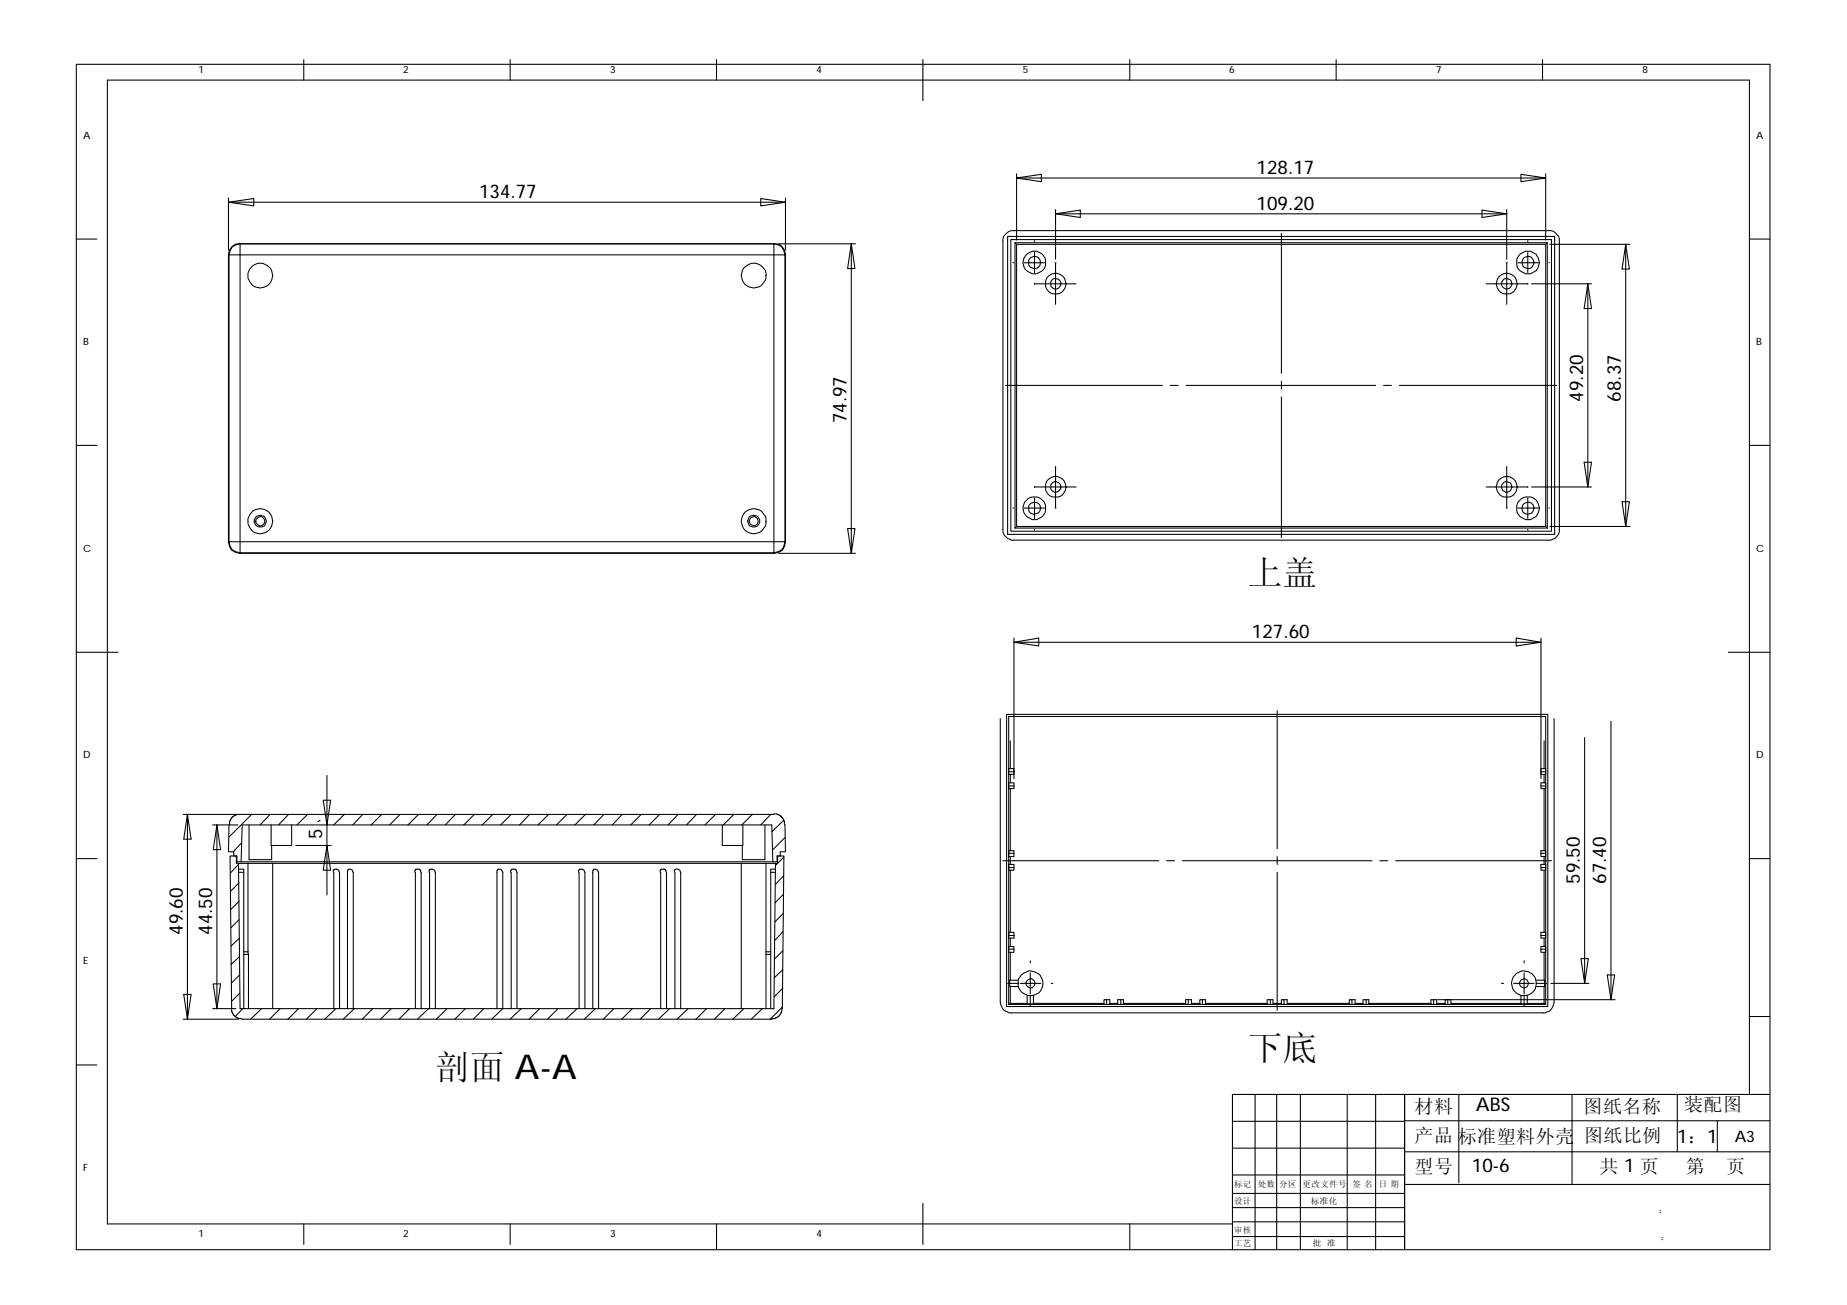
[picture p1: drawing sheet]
<svg xmlns="http://www.w3.org/2000/svg" width="297mm" height="210mm" viewBox="0 0 297 210" stroke-linecap="round" stroke-linejoin="round" font-family="sans-serif">
<g fill="none" stroke="#000" stroke-width=".17">
<path d="M12.3 10.3h272.3v190.7h-272.3zM48.9 9.6v3.3M82 9.6v3.3M115.2 9.6v3.3M148.4 9.6v6.6M181.7 9.6v3.3M214.9 9.6v3.3M248.1 9.6v3.3M12.3 38.5h3.3M36.7 32.5l4.1-.6v1.2zM36.7 31.8v8.4M36.7 32.5h89.6"/>
<path d="M38.6 39.2h85.9v1.8h-85.9M38.6 39.2a1.74 1.74 0 0 0-1.8 1.8M38.6 39.2v1.8M122.3 31.9l4 .6-4 .6zM124.5 39.2a1.74 1.74 0 0 1 1.7 1.8M125.2 39.2h12.4M126.3 31.8v8.4M136.9 39.2l.6 4h-1.2zM136.9 39.2v49.8M161.5 37.9a1.64 1.64 0 0 1 1.5-.8h86.1a1.74 1.74 0 0 1 1.7 1.7v46.4a1.74 1.74 0 0 1-1.7 1.7h-86.1a1.74 1.74 0 0 1-1.7-1.7v-46.7zM162.1 38h87.9v48h-87.9zM162.6 38.5h86.9v46.9h-86.9z"/>
<path d="M163.2 39h85.6M163.2 39v45.9M163.2 39l.3 .3M163.5 39.3v45.4l-.3 .2M163.5 28.6l4-.6v1.2zM163.5 28v10.6M163.5 28.6h85.1M163.5 39.3h85.1M166.4 38.7v.2M169.8 34.4l3.9-.6v1.2zM169.8 33.7v8M169.8 34.4h72.5"/>
<path d="M206.1 37.5v22.5M238.3 33.8l4 .6-4 .6zM242.3 33.7v8M244.6 28l4 .6-4 .6zM245.7 38.7v.2M248.6 28v10.6M248.8 39v45.9M248.8 39l-.2 .3v45.4M249.3 39.3h12.8M261.5 39.3l.5 4h-1.1zM261.5 39.3v45.4M281.3 38.5h3.3"/>
<path d="M36.7 40.9l.1 .1M36.7 40.9v46.3M36.8 41h1.8M36.8 41v46.1M38.6 41v46.1h85.9M126.2 41h-1.7v46.1M126.2 41v46.1M126.3 40.9a1.74 1.74 0 0 0-1.8-1.7h-86a1.74 1.74 0 0 0-1.8 1.7M126.3 40.9l-.1 .1M126.3 40.9v46.3M162.9 42.3h.2M164.7 42.3h3.3"/>
<path d="M165.8 41.4a.99 .99 0 0 1 1.4 .3 .99 .99 0 0 1-.4 1.4 .99 .99 0 0 1-1.4-.5v-.8zM166.4 40.6v3.3M166.4 45.6v.1M166.5 45.6h6.6M169.3 44.9a.87 .87 0 0 1 1.2 .3 .87 .87 0 0 1-.3 1.2 .87 .87 0 0 1-1.2-.4v-.7zM169.7 42.3h.1M169.8 42.3v6.7M239 45.6h6.6M242.2 42.3h.2M242.3 42.3v6.7M244.1 42.3h3.3M245.7 40.6v3.3"/>
<path d="M245.7 45.6v.1M246.3 45.6h9.6M249.1 42.3h.1M255.4 45.6l.5 4h-1.1zM255.4 45.6v32.7M12.3 71.6h3.3M161.7 62h25.2M166.4 78.2v.2M166.5 78.3h6.6M169.3 77.6a.87 .87 0 0 1 1.2 .3 .87 .87 0 0 1-.3 1.2 .87 .87 0 0 1-1.2-.4v-.7zM169.8 75v6.6M188.2 62h1.3"/>
<path d="M190.8 62h30.4M206.1 61.3v1.3M206.1 63.9v22.6M222.5 62h1.3M225 62h25.4M239 78.3h6.6M242.3 75v6.6M245.7 78.2v.2M246.3 78.3h9.6M254.8 74.4h1.1l-.5 3.9zM281.3 71.6h3.3M36.7 87.2a1.74 1.74 0 0 0 1.8 1.8"/>
<path d="M36.8 87.1a1.74 1.74 0 0 0 1.8 1.8M36.8 87.1h1.8v1.8M36.8 87.1l-.1 .1M38.5 89h86M38.6 88.9l-.1 .1M124.5 87.1v1.8h-85.9M124.5 87.1h1.7M125.2 89h12.4M126.2 87.1a1.74 1.74 0 0 1-1.7 1.8v.1M126.2 87.1l.1 .1M126.3 87.2a1.74 1.74 0 0 1-1.8 1.8M136.3 85h1.2l-.6 4z"/>
<path d="M162.9 81.7h.2M163.2 84.9h85.6M163.5 84.7h85.1l.2 .2M164.7 81.7h3.3M165.1 80.4a1.82 1.82 0 0 1 2.9 .7 1.82 1.82 0 0 1-1.7 2.5 1.82 1.82 0 0 1-1.6-2.6zM165.8 81a.98 .98 0 0 1 1.4 .3 .98 .98 0 0 1-.4 1.3 .98 .98 0 0 1-1.4-.5v-.7zM166.4 80.1v3.3M166.4 85.1v.2M169.7 81.7h.1M242.2 81.7h.2M244.1 81.7h3.3M245.7 80.1v3.3"/>
<path d="M245.7 85.1v.2M249.1 81.7h.1M249.3 84.7h12.8M260.9 80.7h1.1l-.5 4zM12.3 104.9h6.7M160.9 115.6v45.6a1.74 1.74 0 0 0 1.7 1.7h85.6a1.74 1.74 0 0 0 1.7-1.7v-45.6M161.9 114.9h87v47h-87zM162.5 119.1v4.5M163.1 103.3l3.9-.7v1.3zM163.1 102.6v22.6M163.1 103.3h84.7M205.4 114.3v22.2"/>
<path d="M243.8 102.6l4 .7-4 .6zM247.8 102.6v22.6M248.3 119.1v4.5M254.8 118.6v39.6M259.1 116v44.8M278 104.9h6.6M12.3 138.1h3.3M29.5 131h8.4M30.1 131l.6 4h-1.2zM30.1 131v32.9M34.2 132.7h4.1M34.9 132.7l.6 4h-1.2z"/>
<path d="M34.9 132.7v29.5M36.8 132.7l-.1 4.3h.9v.7h.5v.9h86.2M37 137.7h1v1.2h87.1v-1.2h1l-.3 24.5-.2 .5a1.2 1.2 0 0 1-1 1.1l-.5 .1h-85.2l-.5-.1a1.52 1.52 0 0 1-1.1-1.1zM38.4 139.8h.8v.5M38.4 139l-1.3 1.4M38.9 135.6l-1.4 1.4M39.9 138.9v14.2M40 132.7v5.6h3.7v-2.3M40.5 131l-3.7 3.6M43.4 131l-1.6 1.7M43.6 132.7v3.3h3.3v-3.3M43.9 138.9v23.3"/>
<path d="M46.4 131l-1.6 1.7M47.6 136h5.7M49.4 131l-1.6 1.7M51.5 131.9l-.4 .3M52 128.7h1.2l-.6 4zM52.6 132.7v11.2M52.6 136l.6 4h-1.2zM52.6 124.7v8M55.4 131l-1.7 1.7M56.4 139.9l.3 .2 .1 .2v21.9M56.4 139.8h-.4l-.1 .2v22.2M58.3 131l-1.6 1.7"/>
<path d="M61.4 131l-1.7 1.7M64.3 131l-1.6 1.7M67.3 131l-1.7 1.7M70.3 131l-1.6 1.7M73.2 131l-1.6 1.7M76.3 131l-1.7 1.7M79.2 131l-1.6 1.7M80.4 139.9l.4 .2 .1 .2v21.9l-1.8 1.7M80.4 139.8h-.3l-.2 .2v22.2M82.2 131l-1.7 1.7M85.2 131l-1.6 1.7M88.2 131l-1.7 1.7"/>
<path d="M91.2 131l-1.7 1.7M94.1 131l-1.6 1.7M95.8 139.8h-.3l-.2 .2v22.2M95.8 139.9l.4 .2 .1 .2v21.9M97.1 131l-1.6 1.7M100.1 131l-1.6 1.7M103.1 131l-1.7 1.7M106.1 131l-1.7 1.7M109.1 131l-1.7 1.7M112 131l-1.6 1.7M115.1 131l-1.7 1.7M116.2 132.7v3.3h3.3v-3.3"/>
<path d="M118 131l-1.7 1.7M119.2 138.9v23.3M121 131l-1.7 1.7M123 132.7v5.6h-3.6v-2.3M123.2 138.9v23.3M124 131l-1.7 1.7M124.5 131h-86.5v.1a1.2 1.2 0 0 0-1 1h-.1v.6M124.5 130.9h.5l.5 .3 .6 .7 .1 .8 .1 4.3h-.8v.7h-.5v.9h-.7l-.2-5.9h-85.2l-.1 5.9M124.7 139.8h-.7v22.4M124.7 138.9l-.2 23.3h-85.9l-.2-23.3M126.1 137.9l-1.4 1.3M126.1 131.9l-2 1.9"/>
<path d="M126.2 134.7l-1.9 2M161.3 138.4h25.1M162.2 124.6h.9M162.2 137.3h.9v.5h-.9M162.2 123.6h.9v.5h-.9M162.2 125.9h.9v.5M162.2 139.5h.9v.5h-.9M162.2 139h.9v.5M162.2 136.8h.9v.5M162.2 126.4h.9M162.5 124.6v1.3M162.5 126.8v10"/>
<path d="M162.5 137.8v1.2M162.5 140v10M163.1 126.4v.4h-.9M187.6 138.4h1.3M190.2 138.4h30.4M205.4 137.8v1.2M221.9 138.4h1.3M224.5 138.4h25M247.8 136.8h.8v1h-.8zM247.8 123.6h.8v1h-.8M247.8 124.1h.8M247.8 137.3h.8"/>
<path d="M248.3 124.6v1.3M248.3 126.8v10M248.3 137.8v1.2M248.3 140v10M248.6 126.4h-.8v.4h.8v-.9h-.8v.5M248.6 139.5h-.8v.5h.8v-1h-.8v.5M281.3 138.1h3.3M29.5 159.9h1.2l-.6 4zM34.3 158.3h1.2l-.6 3.9zM38.4 140.3h.8M38.4 147.9l-1.2 1.3M38.4 142l-1.3 1.4"/>
<path d="M38.4 145l-1.3 1.3M38.5 156.8l-1.2 1.3M38.5 159.8l-1.2 1.3M38.5 150.9l-1.3 1.3M38.5 153.9l-1.3 1.2M39.2 153.5h.8M39.2 140.3v21.9M39.2 153.1h.7M39.9 153.1l.1 .4M40 153.5v8.7M53.6 140.3v-.3l.2-.2a.64 .64 0 0 1 .8 .5v21.9M53.7 140.3v21.9"/>
<path d="M66.7 140.3v-.3l.2-.2h.3l.4 .1 .1 .4v21.9M66.8 140.3v21.9M69 140.3v-.3l.2-.2a.64 .64 0 0 1 .8 .5v21.9M69.1 140.3v21.9M82.1 140.3v-.3l.2-.2h.3h.3l.2 .2v.3v21.9M82.2 140.3v21.9M93 140.3v-.3l.2-.2a.64 .64 0 0 1 .9 .5v21.9M93.1 140.3v21.9M106.2 140.3v-.3l.1-.2h.4l.3 .1 .2 .4v21.9M106.3 140.3v21.9M108.5 140.3v-.3l.1-.2a.64 .64 0 0 1 .9 .5v21.9M108.5 140.3v21.9"/>
<path d="M123.2 153.5h.8M123.2 153.1h.8M124 140.3h.7M125.9 149.9l-1.3 1.3M125.9 152.9l-1.4 1.4M125.9 156l-1.4 1.2M125.9 158.9l-1.4 1.4M126 140.9l-1.3 1.4M126 143.9l-1.4 1.3M126 146.9l-1.4 1.4M162.1 158.2h1.6M162.2 152.7h.9v.5h-.9"/>
<path d="M162.2 150h.9v.5M162.2 152.2h.9v.5M162.2 150.5h.9M162.5 150.9v1.3M162.5 153.2v4.5M162.5 158.7v2.7M163.1 150.5v.4h-.9M163.8 157.7h-1.4v1h1.4M164.1 158.2h3.3M165.7 154.5v.4M165.7 156.5v3.4M169.1 158.2h.2"/>
<path d="M205.4 140.3v22.2M241.5 158.2h.3M243.4 158.2h3.3M245.1 154.5v.4M245.1 156.5v3.4M247.1 158.2h1.7M247.1 157.7h1.3v1h-1.3M247.8 152.7v-.5h.8v1h-.8v-.5h.8M247.8 150h.8v.9h-.8zM247.8 150.5h.8M248.3 150.9v1.3M248.3 153.2v4.5"/>
<path d="M248.3 158.7v2.7M249.4 158.2h6.1M254.3 154.2h1.1l-.6 4zM258.5 156.8h1.2l-.6 4zM12.3 171.3h3.3M29.5 163.9h8.9M34.2 162.2h3.7M39 162.2l-1.2 1.3M42.1 162.2l-1.8 1.7M45 162.2l-1.7 1.7M48 162.2l-1.7 1.7M51 162.2l-1.7 1.7"/>
<path d="M54 162.2l-1.8 1.7M57 162.2l-1.8 1.7M59.9 162.2l-1.6 1.7M62.9 162.2l-1.7 1.7M65.9 162.2l-1.7 1.7M68.9 162.2l-1.8 1.7M71.9 162.2l-1.7 1.7M74.8 162.2l-1.6 1.7M77.8 162.2l-1.7 1.7M83.8 162.2l-1.8 1.7M86.8 162.2l-1.7 1.7M89.7 162.2l-1.6 1.7"/>
<path d="M92.8 162.2l-1.8 1.7M95.8 162.2l-1.8 1.7M98.7 162.2l-1.7 1.7M101.7 162.2l-1.7 1.7M104.6 162.2l-1.6 1.7M107.7 162.2l-1.8 1.7M110.7 162.2l-1.8 1.7M113.6 162.2l-1.7 1.7M116.6 162.2l-1.7 1.7M119.6 162.2l-1.7 1.7M122.6 162.2l-1.8 1.7M125.8 162l-1.9 1.9"/>
<path d="M162.2 161.6v-46.4h86.4v46.4M162.2 161.6h86.4M162.5 161.4h2.7M162.5 161.4l-.3 .2M165.2 160.1v1.4h1v-1.4M165.7 160.1v1.7M166.2 161.4h11.3M177.5 161.6v-.8h.5v.8M178 160.8h.5v.8M178.5 161.4h1.2M180.3 160.8v.8M180.7 161.6v-.8h-1v.8"/>
<path d="M180.7 161.4h10M191.1 160.8v.8M191.6 161.6v-.8h-.9v.8M191.6 161.4h1.4M193 161.6v-.8h.4v.8M193.4 160.8h.5v.8M193.9 161.4h9.9M201.8 176v25M203.8 161.6v-.8h.5v.8M204.3 160.8h.4v.8M204.7 161.4h1.4M205.3 176v25"/>
<path d="M206.1 161.6v-.8h.4v.8M206.5 160.8h.5v.8M207 161.4h10M209.1 176v25M216.7 176v25M217 161.6v-.8h.4v.8M217.4 160.8h.5v.8M217.9 161.4h1.3M219.2 161.6v-.8h.5v.8M219.7 160.8h.4v.8M220.1 161.4h10M221.2 176v25"/>
<path d="M225.9 176v25M230.5 160.8v.8M231.1 161.4h1.3M231.1 161.6v-.8h-1v.8M231.2 160.8h28.6M232.8 161.6v-.8h-.4v.8M233.3 161.4h11.3M233.3 160.8v.8M234.6 176v14.3M244.6 160.1v1.4h1v-1.4M245.1 160.1v1.7M245.6 161.4h2.7"/>
<path d="M248.3 161.4l.3 .2M252.8 176v14.5M269.7 176v9.3M281.3 176v-163.1h-264v184h180.9M281.3 163.5h3.3M284.6 176h-86.4v25M48.9 196.9v3.3M82 196.9v3.3M115.2 196.9v4.1M148.4 193.6v6.6M181.7 196.9v4.1M198.2 196.5h27.7"/>
<path d="M198.2 180.4h27.7M198.2 184.7h27.7M198.2 189h27.7M198.2 192h27.7M198.2 194.2h27.7M198.2 198.9h27.7M225.9 185.3h58.7M225.9 180.3h58.7M225.9 190.5h58.7M276.2 180.3v5"/>
<circle cx="41.9" cy="44.3" r="2"/>
<circle cx="121.2" cy="44.3" r="1.97"/>
<circle cx="166.4" cy="42.2" r="1.79"/>
<circle cx="169.8" cy="45.6" r="1.69"/>
<circle cx="242.3" cy="45.6" r=".84"/>
<circle cx="242.3" cy="45.6" r="1.67"/>
<circle cx="245.7" cy="42.2" r=".97"/>
<circle cx="245.8" cy="42.2" r="1.81"/>
<circle cx="169.8" cy="78.3" r="1.69"/>
<circle cx="242.3" cy="78.3" r=".84"/>
<circle cx="242.3" cy="78.3" r="1.67"/>
<circle cx="41.8" cy="83.8" r="2.02"/>
<circle cx="41.9" cy="83.8" r=".97"/>
<circle cx="41.9" cy="83.8" r=".71"/>
<circle cx="121.2" cy="83.8" r=".97"/>
<circle cx="121.2" cy="83.8" r="1.99"/>
<circle cx="121.2" cy="83.8" r=".74"/>
<circle cx="245.7" cy="81.7" r="1.84"/>
<circle cx="245.7" cy="81.8" r=".97"/>
<circle cx="165.7" cy="158.1" r=".71"/>
<circle cx="165.7" cy="158.2" r="1.99"/>
<circle cx="245.1" cy="158.2" r="2"/>
<circle cx="245.1" cy="158.2" r=".74"/>
</g>
<g font-size="5.6">
<text x="200.7" y="94.1">上盖</text>
<text x="200.7" y="170.5">下底</text>
</g>
<text font-size="5.5" x="70" y="173.6">剖面 A-A</text>
<g font-size="3">
<text x="202.1" y="28">128.17</text>
<text x="77" y="31.8">134.77</text>
<text x="202.1" y="33.7">109.20</text>
<text x="254.6" y="64.6" transform="rotate(-90 254.6 64.6)">49.20</text>
<text x="260.7" y="64.6" transform="rotate(-90 260.7 64.6)">68.37</text>
<text x="136.1" y="68.1" transform="rotate(-90 136.1 68.1)">74.97</text>
<text x="201.3" y="102.6">127.60</text>
<text x="51.8" y="135" transform="rotate(-90 51.8 135)">5</text>
<text x="254.1" y="142.2" transform="rotate(-90 254.1 142.2)">59.50</text>
<text x="258.3" y="142.2" transform="rotate(-90 258.3 142.2)">67.40</text>
<text x="29.4" y="150.4" transform="rotate(-90 29.4 150.4)">49.60</text>
<text x="34.1" y="150.4" transform="rotate(-90 34.1 150.4)">44.50</text>
<text x="227.5" y="179">材料</text>
<text x="237.3" y="178.7">ABS</text>
<text x="254.7" y="179">图纸名称</text>
<text x="270.8" y="178.7">装配图</text>
<text x="227.5" y="183.7">产品 标准塑料外壳</text>
<text x="254.8" y="183.7">图纸比例</text>
<text x="269.7" y="183.9">1：1</text>
<text x="227.5" y="188.7">型号</text>
<text x="236.7" y="188.5">10-6</text>
<text x="257.2" y="188.7">共 1 页</text>
<text x="271.1" y="188.7">第</text>
<text x="277.6" y="188.7">页</text>
</g>
<text font-size="2.5" x="279" y="183.7">A3</text>
<g font-size="1.6">
<text x="31.9" y="11.7">1</text>
<text x="64.9" y="11.7">2</text>
<text x="98.1" y="11.7">3</text>
<text x="131.3" y="11.7">4</text>
<text x="164.5" y="11.7">5</text>
<text x="197.7" y="11.7">6</text>
<text x="231" y="11.7">7</text>
<text x="264.2" y="11.7">8</text>
<text x="13.4" y="22.3">A</text>
<text x="282.4" y="22.3">A</text>
<text x="13.4" y="55.6">B</text>
<text x="282.4" y="55.6">B</text>
<text x="13.4" y="88.7">C</text>
<text x="282.4" y="88.7">C</text>
<text x="13.4" y="121.9">D</text>
<text x="282.4" y="121.9">D</text>
<text x="13.4" y="155.1">E</text>
<text x="13.4" y="188.4">F</text>
<text x="31.9" y="199">1</text>
<text x="64.9" y="199">2</text>
<text x="98.1" y="199">3</text>
<text x="131.3" y="199">4</text>
</g>
<g font-size="1.4">
<text x="198.5" y="190.9">标记</text>
<text x="202.3" y="190.9">处数</text>
<text x="205.7" y="190.9">分区</text>
<text x="209.5" y="190.9">更改文件号</text>
<text x="217.5" y="190.9">签 名</text>
<text x="221.7" y="190.9">日 期</text>
<text x="198.5" y="193.7">设计</text>
<text x="210.8" y="193.7">标准化</text>
<text x="266.8" y="195.1">：</text>
<text x="198.5" y="198.4">审核</text>
<text x="198.5" y="200.3">工艺</text>
<text x="211.2" y="200.3">批 准</text>
<text x="267.1" y="199.4">：</text>
</g>
</svg>
